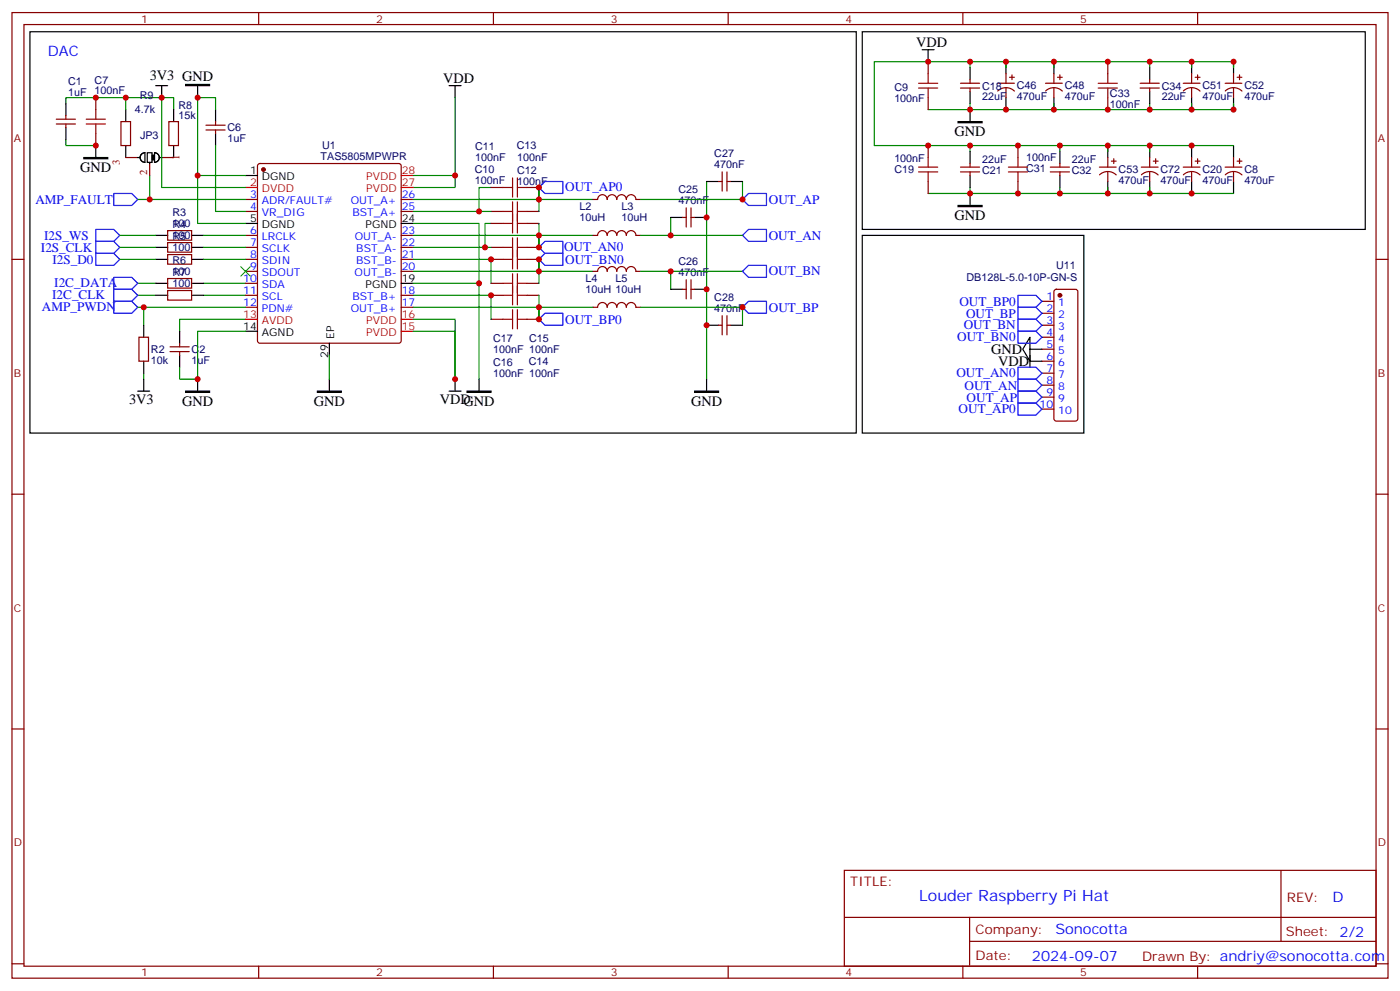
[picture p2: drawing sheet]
<svg xmlns="http://www.w3.org/2000/svg" width="412mm" height="292mm" viewBox="0 0 412 292" stroke-linecap="round" stroke-linejoin="round" font-family="sans-serif">
<g fill="none" stroke="#870000" stroke-width=".35">
<path d="M3.5 3.7h405.4v284.3h-405.4zM7.1 7.2h398.2v277.3h-398.2zM76.2 3.7v3.5M145.3 3.7v3.5M214.5 3.7v3.5M273.4 18.2v3.5M283.6 3.7v3.5M326.3 18.2v3.5M352.8 3.7v3.5M16.6 36.5h5.6M16.6 35.1h5.6M19.4 34v1.1"/>
<path d="M19.4 36.5v1.1M28.2 28.8v3.5M28.2 39.3v3.6M35.6 35.8h2.9v7.1h-2.9zM49.7 35.8h2.9v7.1h-2.9zM60.7 38.3h5.6M60.7 36.9h5.6M63.5 35.8v1.1M63.5 38.3v1M273.4 28.8v3.5M282.9 24.5h5.7M282.9 25.9h5.7"/>
<path d="M285.8 23.5v1M285.8 25.9v1.1M293.9 24.5h4.9M293.9 26.8a3.5 3.5 0 0 1 4.9 0M296.3 21.7v2.8M296.3 25.9v2.9M297.4 22.8h1.4M298.1 22v1.5M308 24.5h4.9M308 26.8a3.5 3.5 0 0 1 4.9 0M310.4 21.7v2.8M310.4 25.9v2.9"/>
<path d="M311.5 22.8h1.4M312.2 22v1.5M326.3 28.8v3.5M335.8 24.5h5.7M335.8 25.9h5.7M338.7 23.5v1M338.7 25.9v1.1M348.5 24.5h5M348.6 26.8a3.5 3.5 0 0 1 4.9 0M351 21.7v2.8M351 25.9v2.9M352.1 22.8h1.4"/>
<path d="M352.8 22v1.5M360.9 24.5h4.9M360.9 26.8a3.5 3.5 0 0 1 4.9 0M363.4 21.7v2.8M363.4 25.9v2.9M364.4 22.8h1.4M365.1 22v1.5M72.3 58.7h3.5M76.1 48.4l.5-.2h40.9l.5 .2 .2 .5v51.5l-.3 .5-.4 .2h-40.9l-.5-.3-.3-.4v-51.5zM118.2 58.7h3.5M144.6 55.2h3.6M155.2 55.2h3.5"/>
<path d="M174.6 58.7h1.4a1.41 1.41 0 0 1 1.5-1.4 1.41 1.41 0 0 1 1.4 1.4 1.41 1.41 0 0 1 1.4-1.4 1.41 1.41 0 0 1 1.4 1.4 1.41 1.41 0 0 1 1.4-1.4 1.41 1.41 0 0 1 1.4 1.4 1.41 1.41 0 0 1 1.4-1.4 1.41 1.41 0 0 1 1.4 1.4h1.4M211.7 53.4h1M212.7 50.6v5.7M214.1 50.6v5.7M214.1 53.4h1.1M273.4 42.9v3.5M273.4 53.4v3.6M282.9 49.2h5.7M282.9 50.6h5.7M285.8 48.2v1M285.8 50.6v1.1M299.9 42.9v3.5"/>
<path d="M299.9 53.4v3.6M309.4 49.2h5.6M309.4 50.6h5.6M312.2 48.2v1M312.2 50.6v1.1M323.8 49.2h5M323.9 51.5a3.5 3.5 0 0 1 4.9 0M326.3 46.4v2.8M326.3 50.6v2.8M327.4 47.4h1.4M328.1 46.7v1.5M336.2 49.2h4.9"/>
<path d="M336.2 51.5a3.5 3.5 0 0 1 4.9 0M338.7 46.4v2.8M338.7 50.6v2.8M339.7 47.4h1.4M340.4 46.7v1.5M348.5 49.2h5M348.6 51.5a3.5 3.5 0 0 1 4.9 0M351 46.4v2.8M351 50.6v2.8M352.1 47.4h1.4M352.8 46.7v1.5M360.9 49.2h4.9"/>
<path d="M360.9 51.5a3.5 3.5 0 0 1 4.9 0M363.4 46.4v2.8M363.4 50.6v2.8M364.4 47.4h1.4M365.1 46.7v1.5M3.5 76.4h3.6M49.4 75h7v2.8h-7zM49.4 71.4h7v2.9h-7zM49.4 67.9h7v2.8h-7zM72.3 76.4h3.5M72.3 72.8h3.5M72.3 62.3h3.5"/>
<path d="M72.3 79.9h3.5M72.3 69.3h3.5M118.2 76.4h3.5M118.2 72.8h3.5M118.2 62.3h3.5M118.2 79.9h3.5M118.2 69.3h3.5M144.6 76.4h3.6M144.6 65.8h3.6M144.6 72.8h3.6M144.6 62.3h3.6M155.2 76.4h3.5"/>
<path d="M155.2 65.8h3.5M155.2 72.8h3.5M155.2 62.3h3.5M174.6 79.9h1.4a1.41 1.41 0 0 1 1.5-1.4 1.41 1.41 0 0 1 1.4 1.4 1.41 1.41 0 0 1 1.4-1.4 1.41 1.41 0 0 1 1.4 1.4 1.41 1.41 0 0 1 1.4-1.4 1.41 1.41 0 0 1 1.4 1.4 1.41 1.41 0 0 1 1.4-1.4 1.41 1.41 0 0 1 1.4 1.4h1.4M174.6 69.3h1.4a1.41 1.41 0 0 1 1.5-1.4 1.41 1.41 0 0 1 1.4 1.4 1.41 1.41 0 0 1 1.4-1.4 1.41 1.41 0 0 1 1.4 1.4 1.41 1.41 0 0 1 1.4-1.4 1.41 1.41 0 0 1 1.4 1.4 1.41 1.41 0 0 1 1.4-1.4 1.41 1.41 0 0 1 1.4 1.4h1.4M201.1 64h1M202.1 61.2v5.7M203.6 61.2v5.7M203.6 64h1M405.3 76.4h3.6M40.9 99.3h2.8v7.1h-2.8zM49.4 85.5h7v2.9h-7z"/>
<path d="M49.4 82h7v2.8h-7zM72.3 83.4h3.5M72.3 87h3.5M72.3 90.5h3.5M118.2 87h3.5M118.2 90.5h3.5M144.6 83.4h3.6M144.6 94h3.6M144.6 87h3.6M155.2 83.4h3.5M155.2 94h3.5M155.2 87h3.5"/>
<path d="M174.6 90.5h1.4a1.41 1.41 0 0 1 1.5-1.4 1.41 1.41 0 0 1 1.4 1.4 1.41 1.41 0 0 1 1.4-1.4 1.41 1.41 0 0 1 1.4 1.4 1.41 1.41 0 0 1 1.4-1.4 1.41 1.41 0 0 1 1.4 1.4 1.41 1.41 0 0 1 1.4-1.4 1.41 1.41 0 0 1 1.4 1.4h1.4M201.1 85.2h1M202.1 82.4v5.6M203.6 82.4v5.6M203.6 85.2h1M211.7 95.8h1M212.7 93v5.6M214.1 95.8h1.1M214.1 93v5.6M306.9 88.7h3.5M306.9 92.3h3.5M306.9 95.8h3.5"/>
<path d="M306.9 99.3h3.5M310.7 85.4l.4-.2h5.7l.5 .2 .2 .5v37.4l-.2 .5-.5 .2h-5.7l-.4-.2-.3-.5v-37.4zM50.1 103.5h5.6M50.1 102.1h5.6M52.9 101.1v1M52.9 103.5v1.1M306.9 102.8h3.5M306.9 106.4h3.5M306.9 109.9h3.5M306.9 113.4h3.5M306.9 116.9h3.5M306.9 120.5h3.5"/>
<path d="M3.5 145.5h3.6M405.3 145.5h3.6M3.5 214.7h3.6M405.3 214.7h3.6M248.7 256.3h156.6v28.2h-156.6zM377.3 256.3v20.9M248.7 270.1h156.5M285.6 277.2h119.6M285.6 270.1v14.2M3.5 283.8h3.6M76.2 284.5v3.5M145.3 284.5v3.5"/>
<path d="M214.5 284.5v3.5M283.6 284.5v3.5M352.8 284.5v3.5M405.3 283.8h3.6"/>
</g>
<g fill="#870000" stroke="#870000" stroke-width=".35">
<circle cx="312.2" cy="87" r=".53"/>
<circle cx="77.6" cy="49.9" r=".53"/>
</g>
<g fill="none" stroke="#00f" stroke-width=".35">
<path d="M33.5 57h5.3l1.8 1.7-1.8 1.8h-5.3zM158.7 55.2l1.8-1.8h5.3v3.6h-5.3zM218.7 58.7l1.8-1.7h5.3v3.5h-5.3zM28.2 67.6h5.3l1.8 1.7-1.8 1.8h-5.3zM28.2 71.1h5.3l1.8 1.7-1.8 1.8h-5.3zM28.2 74.6h5.3l1.8 1.8-1.8 1.7h-5.3zM158.7 76.4l1.8-1.8h5.3v3.5h-5.3zM158.7 72.8l1.8-1.7h5.3v3.5h-5.3zM218.7 69.3l1.8-1.7h5.3v3.5h-5.3zM218.7 79.9l1.8-1.8h5.3v3.6h-5.3zM33.5 81.7h5.3l1.8 1.7-1.8 1.8h-5.3zM33.5 85.2h5.3l1.8 1.8-1.8 1.7h-5.3z"/>
<path d="M33.5 88.7h5.3l1.8 1.8-1.8 1.8h-5.3zM158.7 94l1.8-1.7h5.3v3.5h-5.3zM218.7 90.5l1.8-1.8h5.3v3.6h-5.3zM299.9 90.5h5.3l1.7 1.8-1.7 1.7h-5.3zM299.9 94h5.3l1.7 1.8-1.7 1.7h-5.3zM299.9 97.5h5.3l1.7 1.8-1.7 1.8h-5.3zM299.9 87h5.3l1.7 1.7-1.7 1.8h-5.3zM299.9 111.7h5.3l1.7 1.7-1.7 1.8h-5.3zM299.9 115.2h5.3l1.7 1.7-1.7 1.8h-5.3zM299.9 118.7h5.3l1.7 1.8-1.7 1.7h-5.3zM299.9 108.1h5.3l1.7 1.8-1.7 1.8h-5.3z"/>
</g>
<g fill="none" stroke="#000" stroke-width=".35">
<path d="M8.8 9.3h243.4v118.2h-243.4zM254 9.3h148.2v58.3h-148.2zM271.6 14.6h3.6M273.4 14.6v3.6M285.8 19.9v3.6M296.3 18.2v3.5M310.4 18.2v3.5M338.7 19.9v3.6M351 18.2v3.5M363.4 18.2v3.5M19.4 30.5v3.5M19.4 37.6v3.5"/>
<path d="M37 32.3v3.5M45.9 25.2h3.5M47.6 25.2v3.6M51.2 32.3v3.5M58.2 25.2v3.6M63.5 32.3v3.5M63.5 39.3v3.6M132.3 25.2h3.5M134.1 25.2v3.6M285.8 27v3.5M285.8 32.3v3.5M296.3 28.8v3.5"/>
<path d="M310.4 28.8v3.5M338.7 27v3.5M351 28.8v3.5M363.4 28.8v3.5M28.2 42.9v3.5M37 42.9v3.5M40.6 46.4h.7M41.8 45.3l.9-.3v2.8a1.41 1.41 0 0 1-1.4-1 1.41 1.41 0 0 1 .5-1.5zM43.4 45h1.4v2.8h-1.4zM44.1 47.8v.4M45.5 45a1.41 1.41 0 0 1 1.4 1.4 1.41 1.41 0 0 1-1.4 1.4zM46.9 46.4h.7"/>
<path d="M51.2 42.9v3.5M72.3 51.7h3.5M208.1 53.4h3.6M215.2 53.4h3.5M285.8 44.6v3.6M285.8 51.7v3.5M285.8 57v3.5M312.2 44.6v3.6M312.2 51.7v3.5M326.3 42.9v3.5M326.3 53.4v3.6M338.7 42.9v3.5"/>
<path d="M338.7 53.4v3.6M351 42.9v3.5M351 53.4v3.6M363.4 42.9v3.5M363.4 53.4v3.6M45.9 76.4h3.5M45.9 72.8h3.5M45.9 69.3h3.5M56.4 76.4h3.6M56.4 72.8h3.6M56.4 69.3h3.6M72.3 65.8h3.5"/>
<path d="M118.2 65.8h3.5M197.6 64h3.5M204.6 64h3.5M254 69.3h65.3v58.2h-65.3zM42.3 95.8v3.5M45.9 87h3.5M45.9 83.4h3.5M52.9 97.5v3.6M56.4 87h3.6M56.4 83.4h3.6M72.3 97.5h3.5M118.2 83.4h3.5"/>
<path d="M197.6 85.2h3.5M204.6 85.2h3.5M208.1 95.8h3.6M215.2 95.8h3.5M303.4 99.3v7.1l-2.1-3.6zM40.6 115.2h3.5M42.3 106.4v3.5M42.3 111.7v3.5M52.9 104.6v3.5M58.2 111.7v3.5M97 101.1v3.5M97 111.7v3.5"/>
<path d="M132.3 115.2h3.5M134.1 111.7v3.5M141.1 111.7v3.5M208.1 111.7v3.5M303.4 106.4h3.5M303.4 104.6v3.5M303.4 102.8h3.5"/>
</g>
<g fill="none" stroke="#008700" stroke-width=".35">
<path d="M285.8 18.2v1.7M296.3 19.9v-1.7h-38.8v24.7h28.3v1.7M296.3 18.2h14.1v1.7M310.4 18.2h28.3v1.7M338.7 18.2h12.3v1.7M351 18.2h12.4v1.7M19.4 30.5v-1.7h31.8v3.5M37 28.8v3.5M47.6 28.8v26.4h24.7M63.5 32.3v-3.5h-5.3v22.9h14.1M134.1 28.8v26.4h-12.4M285.8 30.5v1.8"/>
<path d="M310.4 30.5v1.8h-37M338.7 30.5v1.8h-28.3M351 30.5v1.8h-12.3M363.4 30.5v1.8h-12.4M19.4 41.1v1.8h8.8M40.6 58.7h31.7M44.1 51.7v7M58.2 51.7v14.1h14.1M63.5 42.9v19.4h8.8M121.7 51.7h12.4M121.7 58.7h37M144.6 55.2h-3.5v7.1"/>
<path d="M174.6 58.7h-15.9v-3.5v7.1M208.1 53.4v58.3M218.7 53.4v5.3h-30M285.8 55.2v1.8h-12.4M285.8 42.9h26.4v1.7M312.2 42.9h14.1v1.7M312.2 55.2v1.8h-26.4M326.3 42.9h12.4v1.7M326.3 55.2v1.8h-14.1M338.7 55.2v1.8h-12.4M338.7 42.9h24.7M338.7 57h24.7"/>
<path d="M35.3 69.3h10.6M35.3 76.4h10.6M35.3 72.8h10.6M60 69.3h12.3M60 76.4h12.3M60 72.8h12.3M121.7 65.8h19.4v17.6M121.7 72.8h22.9M121.7 76.4h22.9v7M121.7 69.3h37M121.7 79.9h37M121.7 62.3h22.9"/>
<path d="M144.6 65.8h-1.7v7M158.7 65.8v7v-3.5h15.9M174.6 79.9h-15.9v-3.5v7M188.7 69.3h30M188.7 79.9h30M197.6 64v5.3M197.6 79.9v5.3M40.6 87h5.3M40.6 83.4h5.3M40.6 90.5h31.7M42.3 90.5v5.3M60 87h12.3"/>
<path d="M60 83.4h12.3M72.3 94h-19.4v3.5M72.3 97.5h-14.1v14.2h-5.3v-3.6M121.7 94h12.4v17.7v-14.2h-12.4M121.7 83.4h19.4v28.3M121.7 87h22.9v7M121.7 90.5h52.9M158.7 87v7M188.7 90.5h30v5.3M42.3 109.9v1.8M97 104.6v7.1"/>
</g>
<path d="M54.7 24.9h7v.3h-7zM282.2 35.8h7.1v.4h-7.1zM24.7 46.4h7v.3h-7zM44.8 45.7h.7v1.4h-.7zM282.2 60.5h7.1v.4h-7.1zM54.7 115.2h7v.3h-7zM93.5 115.2h7v.3h-7zM137.6 115.2h7v.3h-7zM204.6 115.2h7.1v.3h-7.1z" fill="#000" stroke="#000" stroke-width=".35"/>
<g fill="none" stroke="#a10000" stroke-width=".35">
<path d="M25.4 36.5h5.6M25.4 35.1h5.6M28.2 32.3v2.8M28.2 36.5v2.8M270.6 25.9h5.6M270.6 24.5h5.6M273.4 21.7v2.8M273.4 25.9v2.9M323.5 25.9h5.6M323.5 24.5h5.6M326.3 21.7v2.8M326.3 25.9v2.9"/>
<path d="M148.2 55.2h2.8M151 52.4v5.6M151 59.4v9.2M152.4 52.4v5.6M152.4 59.4v9.2M152.4 55.2h2.8M270.6 49.2h5.6M270.6 50.6h5.6M273.4 46.4v2.8M273.4 50.6v2.8M297 49.2h5.7M297 50.6h5.7"/>
<path d="M299.9 46.4v2.8M299.9 50.6v2.8M148.2 76.4h2.8M148.2 65.8h2.8M148.2 72.8h2.8M148.2 62.3h2.8M151 70v9.2M152.4 70v9.2M152.4 76.4h2.8M152.4 65.8h2.8M152.4 72.8h2.8M152.4 62.3h2.8"/>
<path d="M148.2 83.4h2.8M148.2 94h2.8M148.2 87h2.8M151 80.6v9.2M151 91.2v5.6M152.4 83.4h2.8M152.4 80.6v9.2M152.4 91.2v5.6M152.4 94h2.8M152.4 87h2.8"/>
</g>
<path d="M72.3 55.2h3.5M118.2 55.2h3.5M118.2 51.7h3.5M72.3 94h3.5M118.2 94h3.5M118.2 97.5h3.5" fill="none" stroke="#f00" stroke-width=".35"/>
<path d="M70.9 78.5l2.8 2.8M73.7 78.5l-2.8 2.8" fill="none" stroke="#3c3" stroke-width=".35"/>
<path d="M37 46.4h3.6M44.1 48.2v3.5M47.6 46.4h3.6" fill="none" stroke="#850000" stroke-width=".35"/>
<g fill="#c00">
<circle cx="312.2" cy="57" r=".88"/>
<circle cx="299.9" cy="57" r=".88"/>
<circle cx="312.2" cy="42.9" r=".88"/>
<circle cx="299.9" cy="42.9" r=".88"/>
<circle cx="296.3" cy="32.3" r=".88"/>
<circle cx="296.3" cy="18.2" r=".88"/>
<circle cx="363.4" cy="18.2" r=".88"/>
<circle cx="363.4" cy="32.3" r=".88"/>
<circle cx="338.7" cy="57" r=".88"/>
<circle cx="338.7" cy="42.9" r=".88"/>
<circle cx="351" cy="32.3" r=".88"/>
<circle cx="326.3" cy="57" r=".88"/>
<circle cx="326.3" cy="42.9" r=".88"/>
<circle cx="351" cy="18.2" r=".88"/>
<circle cx="338.7" cy="32.3" r=".88"/>
<circle cx="338.7" cy="18.2" r=".88"/>
<circle cx="326.3" cy="18.2" r=".88"/>
<circle cx="310.4" cy="18.2" r=".88"/>
<circle cx="326.3" cy="32.3" r=".88"/>
<circle cx="310.4" cy="32.3" r=".88"/>
<circle cx="134.1" cy="111.7" r=".88"/>
<circle cx="285.8" cy="57" r=".88"/>
<circle cx="285.8" cy="42.9" r=".88"/>
<circle cx="273.4" cy="42.9" r=".88"/>
<circle cx="134.1" cy="51.7" r=".88"/>
<circle cx="273.4" cy="18.2" r=".88"/>
<circle cx="285.8" cy="18.2" r=".88"/>
<circle cx="285.8" cy="32.3" r=".88"/>
<circle cx="144.6" cy="76.4" r=".88"/>
<circle cx="144.6" cy="87" r=".88"/>
<circle cx="142.9" cy="72.8" r=".88"/>
<circle cx="141.1" cy="62.3" r=".88"/>
<circle cx="28.2" cy="28.8" r=".88"/>
<circle cx="28.2" cy="42.9" r=".88"/>
<circle cx="208.1" cy="95.8" r=".88"/>
<circle cx="208.1" cy="64" r=".88"/>
<circle cx="208.1" cy="85.2" r=".88"/>
<circle cx="218.7" cy="58.7" r=".88"/>
<circle cx="197.6" cy="69.3" r=".88"/>
<circle cx="197.6" cy="79.9" r=".88"/>
<circle cx="218.7" cy="90.5" r=".88"/>
<circle cx="42.3" cy="90.5" r=".88"/>
<circle cx="58.2" cy="111.7" r=".88"/>
<circle cx="58.2" cy="51.7" r=".88"/>
<circle cx="141.1" cy="83.4" r=".88"/>
<circle cx="58.2" cy="28.8" r=".88"/>
<circle cx="158.8" cy="58.7" r=".88"/>
<circle cx="158.8" cy="69.3" r=".88"/>
<circle cx="158.8" cy="55.2" r=".88"/>
<circle cx="158.8" cy="72.8" r=".88"/>
<circle cx="158.8" cy="79.9" r=".88"/>
<circle cx="158.8" cy="76.4" r=".88"/>
<circle cx="158.8" cy="90.5" r=".88"/>
<circle cx="158.8" cy="94" r=".88"/>
<circle cx="351" cy="42.9" r=".88"/>
<circle cx="351" cy="57" r=".88"/>
<circle cx="47.6" cy="28.8" r=".88"/>
<circle cx="37" cy="28.8" r=".88"/>
<circle cx="44.1" cy="58.7" r=".88"/>
</g>
<text font-size="4.6" fill="#00f" x="270.8" y="265.3">Louder Raspberry Pi Hat</text>
<g font-size="4.2" fill="#00f">
<text x="14.1" y="16.4">DAC</text>
<text x="392.5" y="265.6">D</text>
<text x="310.9" y="275.1">Sonocotta</text>
<text x="304" y="282.9">2024-09-07</text>
</g>
<g font-size="4.2">
<text x="269.9" y="13.9">VDD</text>
<text x="44.1" y="23.5">3V3 GND</text>
<text x="130.5" y="24.5">VDD</text>
<text x="281.2" y="40">GND</text>
<text x="23.6" y="50.6">GND</text>
<text x="281.2" y="64.7">GND</text>
<text x="291.9" y="104.3">GND</text>
<text x="294" y="107.8">VDD</text>
<text x="38" y="119.1">3V3</text>
<text x="53.6" y="119.4">GND</text>
<text x="92.4" y="119.4">GND</text>
<text x="129.5" y="119.1">VDD</text>
<text x="136.5" y="119.4">GND</text>
<text x="203.6" y="119.4">GND</text>
</g>
<g font-size="3.9" fill="#00f">
<text x="10.4" y="60">AMP_FAULT</text>
<text x="166.5" y="56.3">OUT_AP0</text>
<text x="226.5" y="60">OUT_AP</text>
<text x="13" y="70.6">I2S_WS</text>
<text x="226.4" y="70.5">OUT_AN</text>
<text x="12.1" y="74.1">I2S_CLK</text>
<text x="15.5" y="77.7">I2S_D0</text>
<text x="166.2" y="74">OUT_AN0</text>
<text x="166.5" y="77.7">OUT_BN0</text>
<text x="226.5" y="81">OUT_BN</text>
<text x="15.4" y="88.2">I2C_CLK</text>
<text x="16" y="84.6">I2C_DATA</text>
<text x="282.6" y="90">OUT_BP0</text>
<text x="12.4" y="91.7">AMP_PWDN</text>
<text x="166.5" y="95.3">OUT_BP0</text>
<text x="226.5" y="91.7">OUT_BP</text>
<text x="284.6" y="93.5">OUT_BP</text>
<text x="282" y="100.6">OUT_BN0</text>
<text x="283.9" y="97">OUT_BN</text>
<text x="281.7" y="111.2">OUT_AN0</text>
<text x="284.1" y="114.7">OUT_AN</text>
<text x="284.7" y="118.3">OUT_AP</text>
<text x="282.4" y="121.7">OUT_AP0</text>
</g>
<g font-size="3.9" fill="#800">
<text x="250.5" y="260.9">TITLE:</text>
<text x="379.1" y="265.6">REV:</text>
<text x="287.4" y="275.1">Company:</text>
<text x="378.7" y="275.7">Sheet: 2/2</text>
<text x="287.4" y="282.8">Date:</text>
<text x="336.4" y="282.8">Drawn By: andriy@sonocotta.com</text>
</g>
<g font-size="3.2" fill="#800">
<text x="41.6" y="6.7">1</text>
<text x="110.8" y="6.7">2</text>
<text x="179.9" y="6.7">3</text>
<text x="249.1" y="6.7">4</text>
<text x="318.2" y="6.7">5</text>
<text x="4.1" y="41.8">A</text>
<text x="405.9" y="41.8">A</text>
<text x="4.1" y="110.9">B</text>
<text x="405.9" y="110.9">B</text>
<text x="4.1" y="180.1">C</text>
<text x="405.9" y="180.1">C</text>
<text x="4.1" y="249.2">D</text>
<text x="405.9" y="249.2">D</text>
<text x="41.6" y="287.5">1</text>
<text x="110.8" y="287.5">2</text>
<text x="179.9" y="287.5">3</text>
<text x="249.1" y="287.5">4</text>
<text x="318.2" y="287.5">5</text>
</g>
<g font-size="3.2" fill="#000080">
<text x="20.1" y="28.1">1uF</text>
<text x="20.1" y="24.9">C1</text>
<text x="27.9" y="27.8">100nF</text>
<text x="27.9" y="24.6">C7</text>
<text x="41.2" y="29.1">R9</text>
<text x="263.4" y="29.9">100nF</text>
<text x="263.4" y="26.7">C9</text>
<text x="289.3" y="29.6">22uF</text>
<text x="289.3" y="26.4">C18</text>
<text x="299.5" y="29.5">470uF</text>
<text x="299.5" y="26.4">C46</text>
<text x="313.6" y="29.5">470uF</text>
<text x="313.6" y="26.4">C48</text>
<text x="326.9" y="28.5">C33</text>
<text x="342.2" y="29.6">22uF</text>
<text x="342.2" y="26.4">C34</text>
<text x="354.2" y="29.5">470uF</text>
<text x="354.2" y="26.4">C51</text>
<text x="366.5" y="29.5">470uF</text>
<text x="366.5" y="26.4">C52</text>
<text x="39.8" y="33.4">4.7k</text>
<text x="52.6" y="35.2">15k</text>
<text x="52.6" y="32.1">R8</text>
<text x="326.9" y="31.7">100nF</text>
<text x="41.3" y="40.8">JP3</text>
<text x="67" y="41.9">1uF</text>
<text x="67" y="38.7">C6</text>
<text x="94.5" y="47.1">TAS5805MPWPR</text>
<text x="94.9" y="43.8">U1</text>
<text x="140" y="47.5">100nF</text>
<text x="140" y="44.3">C11</text>
<text x="152.2" y="44">C13</text>
<text x="152.3" y="47.5">100nF</text>
<text x="210.4" y="46.4">C27</text>
<text x="263.4" y="47.7">100nF</text>
<text x="302.2" y="47.5">100nF</text>
<text x="139.9" y="51.1">C10</text>
<text x="152.3" y="51.3">C12</text>
<text x="210.4" y="49.6">470nF</text>
<text x="263.4" y="50.9">C19</text>
<text x="289.3" y="48.1">22uF</text>
<text x="289.3" y="51.2">C21</text>
<text x="302.2" y="50.7">C31</text>
<text x="315.7" y="48.1">22uF</text>
<text x="315.7" y="51.2">C32</text>
<text x="329.5" y="51">C53</text>
<text x="341.9" y="51">C72</text>
<text x="354.2" y="51">C20</text>
<text x="366.5" y="51">C8</text>
<text x="139.9" y="54.3">100nF</text>
<text x="152.3" y="54.6">100nF</text>
<text x="199.8" y="57">C25</text>
<text x="329.5" y="54.2">470uF</text>
<text x="341.9" y="54.2">470uF</text>
<text x="354.2" y="54.2">470uF</text>
<text x="366.5" y="54.2">470uF</text>
<text x="50.8" y="63.7">R3</text>
<text x="170.7" y="65.2">10uH</text>
<text x="170.7" y="61.9">L2</text>
<text x="183" y="65.2">10uH</text>
<text x="183" y="61.9">L3</text>
<text x="199.8" y="60.1">470nF</text>
<text x="50.8" y="70.7">R5</text>
<text x="50.8" y="70.4">100</text>
<text x="50.8" y="67.2">R4</text>
<text x="50.8" y="66.9">100</text>
<text x="50.8" y="77.8">R6</text>
<text x="50.8" y="73.9">100</text>
<text x="50.8" y="81.3">R7</text>
<text x="50.8" y="81">100</text>
<text x="172.5" y="83">L4</text>
<text x="181.3" y="83">L5</text>
<text x="199.8" y="81.3">470nF</text>
<text x="199.8" y="78.1">C26</text>
<text x="284.7" y="82.9">DB128L-5.0-10P-GN-S</text>
<text x="311.1" y="79.3">U11</text>
<text x="50.8" y="84.5">100</text>
<text x="172.5" y="86.3">10uH 10uH</text>
<text x="210.4" y="88.7">C28</text>
<text x="210.4" y="91.9">470nF</text>
<text x="145.3" y="100.7">C17</text>
<text x="155.8" y="100.7">C15</text>
<text x="44.4" y="107.3">10k</text>
<text x="44.4" y="104">R2</text>
<text x="56.4" y="107.2">1uF</text>
<text x="56.4" y="104">C2</text>
<text x="145.3" y="104">100nF 100nF</text>
<text x="145.3" y="107.8">C16</text>
<text x="155.7" y="107.5">C14</text>
<text x="145.3" y="111">100nF 100nF</text>
</g>
<g font-size="3.2" fill="#840000">
<text x="52.9" y="47.1" transform="rotate(-90 52.9 47.1)">1</text>
<text x="35.3" y="48.7" transform="rotate(-90 35.3 48.7)">3</text>
<text x="43.4" y="51.5" transform="rotate(-90 43.4 51.5)">2</text>
</g>
<g font-size="3.2">
<text x="73.7" y="51.3">1</text>
<text x="77.2" y="53.1">DGND</text>
<text x="73.7" y="65.4">5</text>
<text x="118.4" y="65.4">24</text>
<text x="77.2" y="67.2">DGND</text>
<text x="107.7" y="67.2">PGND</text>
<text x="118.4" y="83.1">19</text>
<text x="107.7" y="84.8">PGND</text>
<text x="71.6" y="97.2">14</text>
<text x="77.2" y="99">AGND</text>
<text x="98.4" y="99.8" transform="rotate(-90 98.4 99.8)">EP</text>
<text x="96.7" y="105.3" transform="rotate(-90 96.7 105.3)">29</text>
</g>
<g font-size="3.2" fill="#f00">
<text x="107.9" y="53.1">PVDD</text>
<text x="118.4" y="51.3">28</text>
<text x="73.7" y="54.9">2</text>
<text x="77.2" y="56.6">DVDD</text>
<text x="107.9" y="56.6">PVDD</text>
<text x="118.4" y="54.9">27</text>
<text x="71.6" y="93.7">13</text>
<text x="77.2" y="95.4">AVDD</text>
<text x="107.9" y="95.4">PVDD</text>
<text x="118.4" y="93.7">16</text>
<text x="107.9" y="99">PVDD</text>
<text x="118.4" y="97.2">15</text>
</g>
<g font-size="3.2" fill="#00f">
<text x="73.7" y="58.4">3</text>
<text x="118.4" y="58.4">26</text>
<text x="73.7" y="61.9">4</text>
<text x="77.2" y="60.1">ADR/FAULT#</text>
<text x="77.2" y="63.7">VR_DIG</text>
<text x="103.3" y="60.1">OUT_A+</text>
<text x="103.8" y="63.7">BST_A+</text>
<text x="118.4" y="61.9">25</text>
<text x="73.7" y="69">6</text>
<text x="77.2" y="70.7">LRCLK</text>
<text x="104.5" y="70.7">OUT_A-</text>
<text x="118.4" y="69">23</text>
<text x="73.7" y="72.5">7</text>
<text x="73.7" y="76">8</text>
<text x="77.2" y="74.3">SCLK</text>
<text x="77.2" y="77.8">SDIN</text>
<text x="104.9" y="77.8">BST_B-</text>
<text x="105" y="74.3">BST_A-</text>
<text x="118.4" y="76">21</text>
<text x="118.4" y="72.5">22</text>
<text x="71.6" y="83.1">10</text>
<text x="73.7" y="79.6">9</text>
<text x="77.2" y="81.3">SDOUT</text>
<text x="104.5" y="81.3">OUT_B-</text>
<text x="118.4" y="79.6">20</text>
<text x="71.6" y="86.6">11</text>
<text x="77.2" y="84.8">SDA</text>
<text x="77.2" y="88.4">SCL</text>
<text x="103.8" y="88.4">BST_B+</text>
<text x="118.4" y="86.6">18</text>
<text x="308.3" y="88.4">1</text>
<text x="71.6" y="90.1">12</text>
<text x="77.2" y="91.9">PDN#</text>
<text x="103.3" y="91.9">OUT_B+</text>
<text x="118.4" y="90.1">17</text>
<text x="308.3" y="91.9">2</text>
<text x="308.3" y="95.4">3</text>
<text x="311.7" y="90.1">1</text>
<text x="311.7" y="93.7">2</text>
<text x="308.3" y="99">4</text>
<text x="311.7" y="97.2">3</text>
<text x="311.7" y="100.7">4</text>
<text x="308.3" y="102.5">5</text>
<text x="308.3" y="106">6</text>
<text x="311.7" y="104.2">5</text>
<text x="311.7" y="107.8">6</text>
<text x="308.3" y="109.5">7</text>
<text x="308.3" y="113.1">8</text>
<text x="311.7" y="111.3">7</text>
<text x="308.3" y="116.6">9</text>
<text x="311.7" y="114.8">8</text>
<text x="311.7" y="118.4">9</text>
<text x="306.2" y="120.1">10</text>
<text x="311.7" y="121.9">10</text>
</g>
</svg>
